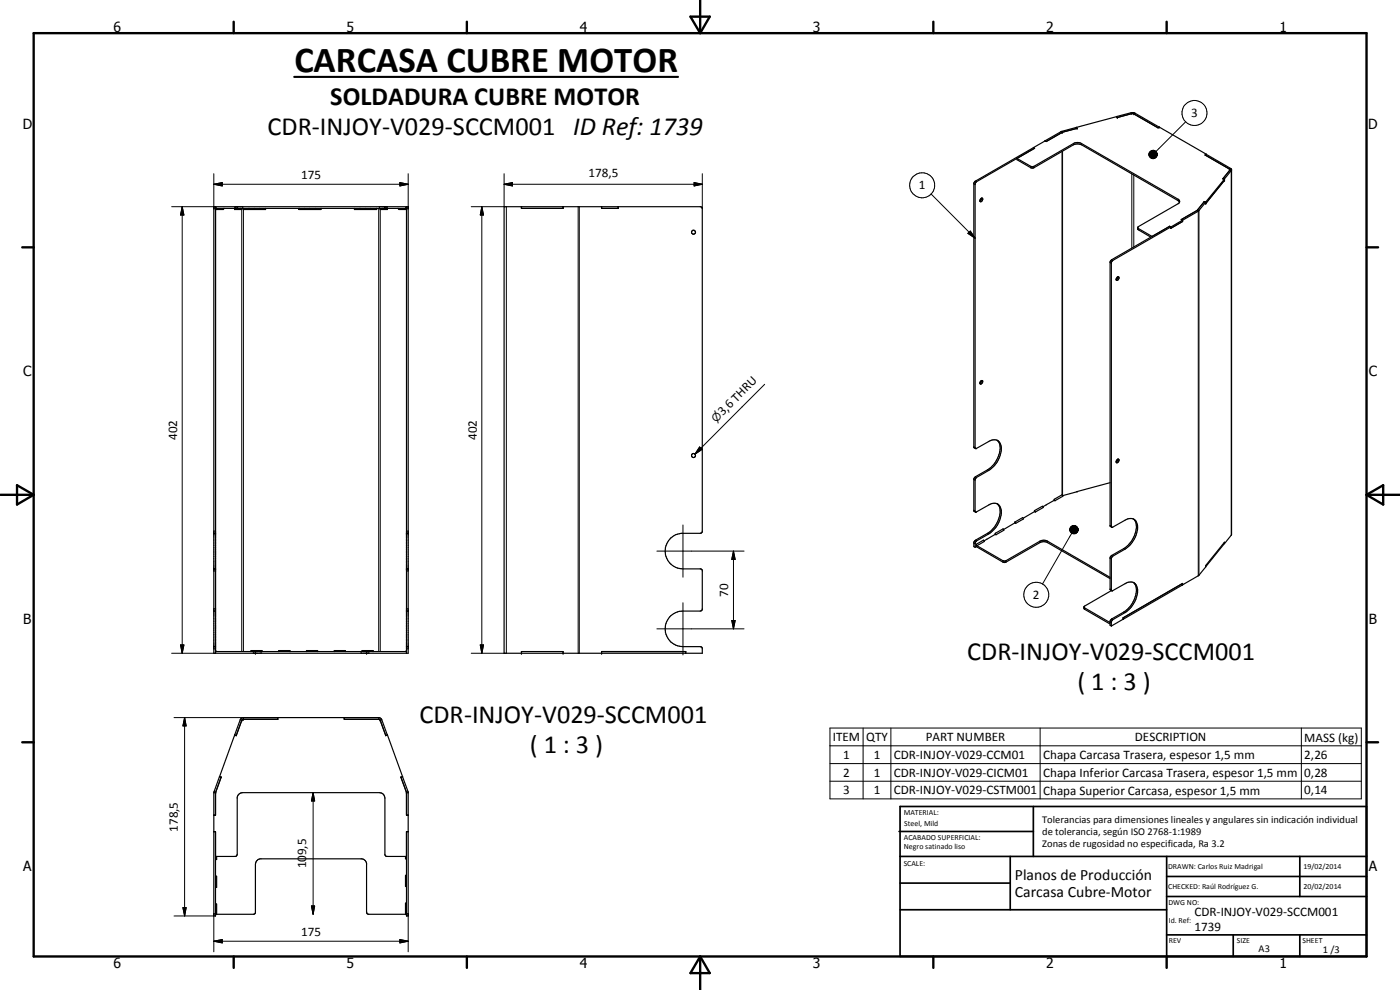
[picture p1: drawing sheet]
<svg xmlns="http://www.w3.org/2000/svg" width="420mm" height="297mm" viewBox="0 0 420 297" stroke-linecap="round" stroke-linejoin="round" font-family="sans-serif">
<g fill="none" stroke="#000" stroke-width=".35">
<path d="M323 38.2a21.4 21.4 0 0 0-9.4 4M323 38.2l.2 .3-4.3 1.2-4.9 2.8M323 38.2v.1M335.1 35l.2 .3M335.1 35l-12.1 3.2M335.1 35l4.4-1.2h.9l29.2 17v109.6l-2.1 2.7M335.1 35v.1M339.7 34.1l-4.4 1.2M339.7 34.1h.4M339.8 34l-.1 .1M340 34l.1 .1M340.1 34.1l7.4 4.3 .4-.3"/>
<path d="M294.2 59.7l.6-.2a.76 .76 0 0 1-.6 1l-.1-.1zM294.6 59.5l-.5 .8M305.2 47.5l4.2 2.4 .6 .1 12.2-6.9a2.49 2.49 0 0 1 2.4 0l29 16.7 .4 .4v.5l-.4-.5-29.5-16.9-.9-.1-1 .2-12.2 7-.6-.1-4.2-2.4zM310.1 44.3l.4 .2M310.2 44.3l.3 .2M310.5 44.5l-17.4 10-.5 .7 .1 79.3 .3 .1 3.7-2.1a2.25 2.25 0 0 1 2.5-.4 2.25 2.25 0 0 1 1.3 2.1 8 8 0 0 1-3.8 6.9l-3.6 2.2-.4 .5 .1 9.9M313.6 42.3l-21 12.1-.3 .6v79.2l.5 .4M313.6 42.2v.1M313.6 42.2l.4 .3M313.6 42.3l.4 .2M362 46.3l-.4 .2 7.5 4.3v.3l-2 2.5M362 46.3l-.3 .2"/>
<path d="M362 46.3h.1M367 53.6l.5 .1-5.6 6.9M367.1 53.6l.4 .1M367.5 53.7v.4l-5.6 7v-.5M369.6 51.1l-2.1 2.6M64.2 62h58.3v134h-58.3zM64.7 62v134M64.7 62.5h57.3M64.7 62.5v.4M65 62.5l-.3 .4M67.3 62.5l-.3 .4h-2.3M70.4 62.5v.4"/>
<path d="M70.7 62.5l-.3 .4M71.2 62v.5M72.8 62.5l-.3 .4h-2.1M73.1 62.5v.4h6.6v-.4M89.7 62.5v.4h6.6v-.4M106.4 62.5v.4h6.6v-.4M113.8 62.5l.3 .4h2.2M115.5 62v.5M116 62.5l.3 .4M116.3 62.5v.4M119.4 62.5l.3 .4h2.3l-.3-.4M122 62v134"/>
<path d="M151.3 62h59l.4 .4 .1 97.1-.7 .5h-5.7a5.3 5.3 0 0 0-4.8 5.6 5.3 5.3 0 0 0 5.4 5.1h5.3l.5 .5-.1 11.8-.6 .3h-5.1a5.3 5.3 0 0 0-5.4 5.4 5.3 5.3 0 0 0 5.4 5.3l5.5 .1 .3 .4v1.5h-59.5zM156.5 62v.5h12.5v-.5M180.5 62v.5h5v-.5M185.5 62v.5M341.4 68.4l4.4 2.6M351 67.9l.4 .2M351.1 67.9l-17.5 10-.4 .7v79.2l.5 .4M351.1 67.9l.3 .2M351.1 67.9h.1M351.4 68.1l-17.4 10-.5 .7 .2 79.4M351.4 68.1v.4M351.4 68.5h.1"/>
<path d="M354 60.7l-12.6 7.5 .1 .7 3.9 2.3M354.5 65.9l.4 .2M354.5 65.9h.1M354.9 66.1v.4M354.9 66.5h.1M354.9 66.1l-3.5 2M354.9 66.5l-3.5 2M359.2 63.2l-4.7 2.7M361.4 60.5l-2.1 2.7M361.4 60.5l.5 .2-2.2 2.6-4.8 2.8M361.4 60.5l-2.2 2.7M361.4 60.5l.5 .1"/>
<path d="M335.3 83.2l.3-.1a.66 .66 0 0 1 .1 .6 .66 .66 0 0 1-.6 .4l-.1-.4zM335.5 83.1l-.1 .5-.4 .3M294.2 114.4l.6-.2a.57 .57 0 0 1 0 .7 .57 .57 0 0 1-.7 .2zM294.6 114.2l-.1 .5-.4 .3M299.2 132.1a4.8 4.8 0 0 1 0 5.8 8.2 8.2 0 0 1-2.8 3.1l-3.7 2-.4 .6v9.7l.5 .4M335.1 138l.5-.2a.66 .66 0 0 1 .1 .7 .66 .66 0 0 1-.6 .3zM335.5 137.8l-.5 .8M292.8 153.7l3.9-2.2a2.25 2.25 0 0 1 2.5-.4 2.25 2.25 0 0 1 1.3 2.1 8 8 0 0 1-3.8 7l-3.6 2.1-.5 .7v1.2M299.2 151.1a4.5 4.5 0 0 1 .2 5.4 7.5 7.5 0 0 1-3 3.5l-3.9 2.3-.2 .5v1.2l.3 .2M304.6 156.9l-3.4 2M304.6 156.6l.2 .4M304.6 156.6v.3"/>
<path d="M304.6 156.9l.2 .1M304.6 156.6l2.3-1.3 .3 .4-2.4 1.3M310.5 153.5l-3.4 2M310.5 153.2l2.3-1.3 .3 .4-2.4 1.3M310.5 153.2l.2 .4M310.5 153.2v.3M310.5 153.5l.2 .1M316.4 150.1l-3.4 2M316.4 149.8l.2 .4M316.4 149.8v.3M316.4 150.1l.2 .1M316.4 149.8l2.3-1.3 .3 .4-2.4 1.3"/>
<path d="M323.2 147.5v.1M323.2 147.5l-4.3 1.2M333.2 144.8l-10 2.7M340.4 155.9a5.6 5.6 0 0 1-.6 6.1l-2.1 2.3-4.1 2.4-.4 .5v9.7l.5 .3M340.4 155.9a4 4 0 0 1 .5 4.8 8.3 8.3 0 0 1-3.3 4.1l-3.6 2.1-.4 .5 .1 9.8M340.4 155.9a2.68 2.68 0 0 0-2.8 .2l-3.9 2.1M64.2 170.7h.5M64.2 160h.5M122 170.7h.5M122 160h.5M293 164l-.4 .2M293 164l8.4 4.8 10.7-6a2.4 2.4 0 0 1 2.3 0l18.8 10.8"/>
<path d="M293 163.3v.7M293 163.3l.2 .4M293 163.3l2.2-1.2 .2 .4-2.2 1.2M293.2 163.7l-.2-.1 8.4 4.8 10.7-6a2.4 2.4 0 0 1 2.3 0l18.8 10.8M296.2 161.8l-.9 .5M298.7 160.3l-2.5 1.5M298.7 160l2.4-1.3 .2 .4-2.4 1.3M298.7 160l.2 .4M298.7 160v.3M298.7 160.3l.2 .1M333.5 177.2l-8.2 4.8 .2 .8 7.7 4.4M340.1 174.8a3.4 3.4 0 0 1 .8 3.8 8.3 8.3 0 0 1-3.6 5l-4 2.5-.1 1.5 .3 .2"/>
<path d="M340.1 174.8a2.9 2.9 0 0 1 1.2 3.4 8.6 8.6 0 0 1-3.7 5.6l-3.6 2.1-.5 .7v1.2M340.1 174.8h-1.7l-4.7 2.4M354.9 175.5l-21.4 12.3M354.9 175.1l-17.8 10.3-.1 .4v-.4l17.9-10.4v.5M354.9 175.5h.1M361.9 170.1l-2.2 2.6-4.8 2.8M367.4 163.1h.1M367.4 162.7v.4l-5.5 7M367.5 163.1v-.4l-5.6 7v.4M64.2 194h.5M64.2 183.3h.5M64.7 195.5h57.3"/>
<path d="M64.7 195.2l.3 .3M75.3 195.5v-.3h3.3v.3M76.7 195.5v.5M83.6 195.5v-.3h3.4v.3M92 195.5v-.3h3.3v.3M100.3 195.5v-.3h3.4v.3M108.7 195.5v-.3h3.3v.3M110 195.5v.5M122 194h.5M122 183.3h.5M122 195.2l-.3 .3M156.5 196v-.5h12.5v.5"/>
<path d="M180.5 196v-.5h25.3v.5M325.3 182.2l7.9 4.6M72.5 216.2l-1.6 4.4M72.5 216.2l-1.6 4.5M72.9 215.8l-.4 .4M72.9 215.8l-.3 .2M83.3 215.3l.1 .5h-10.5M103.3 215.3v.5h10.5l.3 .4M114.1 216.2l1.7 4.4M114.1 216.2l1.7 4.5M64.7 237.7v6.9h-.5M64.7 237.7v.2"/>
<path d="M65.9 233l-1.7 4.9v36.9h.5v-25.3h-.5M65.9 233l.5 .2M65.9 233h.1M66.4 233.2l-1.7 4.5M66.4 233.2h.1M70.9 220.6v.1M70.9 220.6l-.5-.1 .5 .2M115.8 220.6v.1M116.2 220.5l-1.7-4.7-.8-.5h-40.9l-.7 .7-6.2 17M116.2 220.5h.1M116.2 220.5l-.4 .1M116.3 220.5l4.5 12.5"/>
<path d="M116.3 220.5l-.5 .2M120.3 233.2l1.7 4.5M120.3 233.2h.1M120.8 233l1.7 4.7v37.1h-.5v-25.3h.5M120.8 233h.1M120.8 233l-.5 .2M120.8 233l-.5 .2 1.7 4.5M122 237.7v6.9h.5M64.7 257h6l.5-.5v-17.3a1.7 1.7 0 0 1 1.6-1.4h41.1a1.65 1.65 0 0 1 1.6 1.7v17l.5 .5h6M65 257v.9h-.3M121.7 257v.7h.3M64.7 274.3h11.5l.4-.3 .1-14.7a1.7 1.7 0 0 1 1.4-1.6h30.5l.6 .2 .4 .3 .4 .8v14.6l.2 .6 .3 .1h11.5"/>
<path d="M64.7 271.2h.3v3.1M64.7 262.9h.3v3.3h-.3M122 262.6h-.3v3.4h.3M122 271h-.3v3.3"/>
<circle cx="208.1" cy="69.7" r=".59"/>
<circle cx="208.1" cy="136.7" r=".6"/>
</g>
<g fill="none" stroke="#000" stroke-width=".3">
<path d="M318.4 39.5l.3 .3M318.7 39.4l.2 .3M318.7 39.8h.1M318.9 39.7h.1M339.5 33.8l.2 .3M339.7 34.1h.1M340.3 34.2h.1M340.6 34l-.3 .2M355.8 36.5l-8.9 9M64.2 55.3l2.5-.5v1zM64.2 52.1v10.6h.5M64.2 55.3h58.3"/>
<path d="M120 54.8l2.5 .5-2.5 .5zM122.5 52.1v10.6h-.5M151.3 55.3l2.5-.5v1zM151.3 55.3h59.5M151.3 52.1v9.9h-9.9M208.3 54.8l2.5 .5-2.5 .5zM210.8 52.1v10.6M279.4 58.2l13.2 13.3M292.3 55.2l.3 .2M292.7 54.4l.4 .1M309.4 49.9v.4M310.3 49.9v.4"/>
<path d="M318.7 45.5v103M318.9 45.4v103.3M322.2 43.1v.3M324.6 43.1v.3M339.7 52.2v22.3M340.3 52.5v21.6M344.8 46.2l2.4 .2-2.4 .1zM344.8 46.5l2.4-.1-2.4 .3zM344.8 46.4h2.4M344.8 46l2.4 .4-2.4-.2zM344.8 46.7l2.4-.3-2.2 .6zM345 45.7l2.2 .7-2.4-.4z"/>
<path d="M345 47l2.2-.6-2.1 .8zM345.1 45.5l.2-.2 1.9 1.1zM345.1 45.5l2.1 .9-2.2-.7zM345.1 47.2l2.1-.8-1.9 1zM345.3 45.3l.3-.1 1.6 1.2zM345.3 47.4l1.9-1-1.6 1.1zM345.6 45.2l.2-.1 1.4 1.3zM345.6 47.5l1.6-1.1-1.4 1.2zM345.8 45.1h.3l1.1 1.3zM345.8 47.6l1.4-1.2-1.1 1.2zM346.1 45.1h.3l.8 1.3zM346.4 45.1l.8 1.3z"/>
<path d="M346.6 45.3l.6 1.1zM346.8 45.4l.4 1zM347 45.6l.2 .8zM347.2 45.8v.6zM347.2 46.4l-1.1 1.2zM347.2 46.4l-.6 1.1h-.2zM347.2 46.4l-.6 1.1zM347.2 46.4l-.4 .9zM347.2 46.4l-.2 .7zM347.2 46.4v.5zM347.2 46.4v.2zM353.6 59.8v.4"/>
<path d="M369 50.7h.1M369.1 51.1h.1M369.1 51.1l.4 .1v109.4M369.3 50.5l-.3 .2M51.5 62h13.2M54.7 62l.5 2.5h-1zM54.7 62v134M64.7 62.5h.3l-.3 .4zM64.7 62.9l.3-.4h-.3v132.7M70.4 62.5h.3l-.3 .4zM70.5 62v.5M72.5 62.9v132.6"/>
<path d="M72.8 62v.5M73.1 62.9v132.6M74.7 62.5v.4M76.4 62.5v.4M78 62.5v.4M89.8 62.5v.4M91.4 62.5v.4M93 62.5v.4M94.6 62.5v.4M108.1 62.5v.4M109.7 62.5v.4M111.3 62.5v.4"/>
<path d="M113 62.5v.4M113.7 62.5v133M113.9 62v.5M114.1 62.9v132.6M116 62.5h.3v.4zM116.2 62v.5M121.7 62.5h.3v.4zM122 62.9l-.3-.4h.3v132.7M144.6 62l.5 2.5h-1zM144.6 62v134M152 62v134M173.5 62v134"/>
<path d="M173.9 62v134M290.5 70l.7-.7 1.4 2.2zM333.2 78.8l.3 .2M333.6 77.9l.4 .2M341.7 68.6v.4M359.3 63.2l.3 .2v109.4M359.4 63.1h.1M359.4 63l.4 .2v109.4M229.5 115.3l-20.9 21M210 134.1l.7 .7-2.1 1.5zM292.3 134.1l.3 .2M64.2 159.3h.5"/>
<path d="M122 159.3h.5M205 157.5v15.7M292.3 153.1l.3 .2M292.3 143.9l.3 .2M292.7 143l.4 .3M296.4 141l.3 .1M321 158.8l2.5 .1-2.5 .1zM321 159l2.5-.1-2.4 .4zM321 158.9h2.5M321.1 158.5l2.4 .4-2.5-.1zM321.1 159.3l2.4-.4-2.3 .7zM321.2 158.3l2.3 .6-2.4-.4z"/>
<path d="M321.2 159.6l2.3-.7-2.1 .9zM321.4 158l.2-.1 1.9 1zM321.4 158l2.1 .9-2.3-.6zM321.4 159.8l2.1-.9-1.9 1zM321.6 157.9l.2-.1 1.7 1.1zM321.6 159.9l1.9-1-1.7 1.2zM321.8 157.8l.3-.1 1.4 1.2zM322.1 157.7l.3-.1 1.1 1.3zM322.4 157.6l1.1 1.3zM322.6 157.7l.9 1.2zM322.9 157.8l.6 1.1zM323.1 158l.4 .9z"/>
<path d="M323.3 158.2l.2 .7zM323.4 158.4l.1 .5zM323.5 158.9l-.9 1.2h-.2zM323.5 158.9l-.9 1.2zM323.5 158.9l-.6 1.1zM323.5 158.9l-.4 1zM323.5 158.9l-.2 .8zM323.5 158.9l-.1 .5zM323.5 158.9v.3zM333.2 157.7l.3 .2M64.2 171.3h.5M122 171.3h.5"/>
<path d="M197.1 165.4h26.2M220.1 165.4l.5 2.5h-1zM220.1 165.4v23.3M292.3 162.9l.3 .2M292.7 162.1l.4 .2M296.4 160l.3 .2M301 168.2v.5M301.9 168.2v.5M312.1 162.4v.4M314.4 162.4v.4M321.6 160l-8.7 15.2M321.8 160.1l1.7-1.2-1.4 1.2z"/>
<path d="M322.1 160.1l1.4-1.2-1.1 1.2zM333.2 176.7l.3 .3M333.2 167.5l.3 .2M333.6 166.7l.4 .2M337.3 164.6l.3 .2M51.5 196h13.2M54.2 193.5h1l-.5 2.5zM64.2 194.7h.5M64.2 182.7h.5M76 195.5v.5M78.3 195.5v.5M108.4 195.5v.5"/>
<path d="M110.7 195.5v.5M122 194.7h.5M122 182.7h.5M141.4 196h9.9M144.1 193.5h1l-.5 2.5zM197.1 188.7h26.2M205 180.8v15.7M219.6 186.2h1l-.5 2.5zM325.5 182.4v.4M333.2 186.6l.3 .1M333.6 185.7l.4 .2M337.3 183.6l.3 .2"/>
<path d="M52.2 215.3h31.2M55.4 215.3l.5 2.5h-1zM55.4 215.3v59.5M72.1 216l.4 .2M73.1 215.3v.5M113.7 215.3v.5M114.6 216l-.5 .2M249.1 218.4h159.4v21.3h-159.4zM259 218.4v21.3M267.4 218.4v21.3M312.2 218.4v21.3M390.6 218.4v21.3"/>
<path d="M64.2 237.9h.5M64.3 237.5l.4 .2M94 237.8l.4 2.5h-.9zM94 237.8v36.5M122 237.9h.5M122.5 237.5l-.5 .2M249.1 223.8h159.4M249.1 229.1h159.4M249.1 234.4h159.4M52.2 274.8h12M54.9 272.3h1l-.5 2.5zM64.7 274.2h-.5v11.4"/>
<path d="M93.5 271.8h.9l-.4 2.5zM122 274.2h.5v11.4M64.2 282.4l2.5-.5v1zM64.2 282.4h58.3M120 281.9l2.5 .5-2.5 .5z"/>
<circle cx="358.5" cy="33.9" r="3.7"/>
<circle cx="276.8" cy="55.6" r="3.8"/>
<circle cx="311" cy="178.5" r="3.8"/>
</g>
<g fill="#000">
<circle cx="323.2" cy="38.5" r=".18"/>
<circle cx="335.3" cy="35.3" r=".18"/>
<circle cx="347.9" cy="38.1" r=".18"/>
<circle cx="367.1" cy="53.6" r=".18"/>
<circle cx="367.5" cy="54.1" r=".18"/>
<circle cx="64.2" cy="62" r=".18"/>
<circle cx="64.7" cy="62" r=".18"/>
<circle cx="71.2" cy="62" r=".18"/>
<circle cx="71.2" cy="62.5" r=".18"/>
<circle cx="115.5" cy="62" r=".18"/>
<circle cx="115.5" cy="62.5" r=".18"/>
<circle cx="122" cy="62" r=".18"/>
<circle cx="122.5" cy="62" r=".18"/>
<circle cx="156.5" cy="62" r=".18"/>
<circle cx="169" cy="62" r=".18"/>
<circle cx="180.5" cy="62" r=".18"/>
<circle cx="361.4" cy="60.5" r=".18"/>
<circle cx="361.9" cy="61" r=".18"/>
<circle cx="64.2" cy="160" r=".18"/>
<circle cx="64.2" cy="170.7" r=".18"/>
<circle cx="64.7" cy="170.7" r=".18"/>
<circle cx="64.7" cy="160" r=".18"/>
<circle cx="122" cy="170.7" r=".18"/>
<circle cx="122" cy="160" r=".18"/>
<circle cx="122.5" cy="170.7" r=".18"/>
<circle cx="122.5" cy="160" r=".18"/>
<circle cx="76.7" cy="196" r=".18"/>
<circle cx="76.7" cy="195.5" r=".18"/>
<circle cx="110" cy="196" r=".18"/>
<circle cx="110" cy="195.5" r=".18"/>
<circle cx="156.5" cy="196" r=".18"/>
<circle cx="169" cy="196" r=".18"/>
<circle cx="180.5" cy="196" r=".18"/>
<circle cx="72.5" cy="216.2" r=".18"/>
<circle cx="73.1" cy="215.8" r=".18"/>
<circle cx="103.3" cy="215.3" r=".18"/>
<circle cx="114.1" cy="216.2" r=".18"/>
<circle cx="64.7" cy="237.9" r=".18"/>
<circle cx="64.7" cy="237.7" r=".18"/>
<circle cx="70.4" cy="220.5" r=".18"/>
<circle cx="122" cy="237.7" r=".18"/>
<circle cx="122" cy="237.9" r=".18"/>
</g>
<g fill="#000">
<path d="M64.2 55.3l2.5-.5v1zM120 54.8l2.5 .5-2.5 .5zM151.3 55.3l2.5-.5v1zM208.3 54.8l2.5 .5-2.5 .5zM347.2 45.8v.6zM347 45.6l.2 .8zM346.8 45.4l.4 1zM346.6 45.3l.6 1.1zM346.4 45.1l.8 1.3zM346.1 45.1h.3l.8 1.3zM345.8 45.1h.3l1.1 1.3zM345.6 45.2l.2-.1 1.4 1.3z"/>
<path d="M345.3 45.3l.3-.1 1.6 1.2zM345.1 45.5l.2-.2 1.9 1.1zM345.1 45.5l2.1 .9-2.2-.7zM345 45.7l2.2 .7-2.4-.4zM344.8 46.7l2.4-.3-2.2 .6zM345 47l2.2-.6-2.1 .8zM345.1 47.2l2.1-.8-1.9 1zM345.3 47.4l1.9-1-1.6 1.1zM345.6 47.5l1.6-1.1-1.4 1.2zM345.8 47.6l1.4-1.2-1.1 1.2zM347.2 46.4l-1.1 1.2zM347.2 46.4l-.6 1.1h-.2z"/>
<path d="M347.2 46.4l-.6 1.1zM347.2 46.4l-.4 .9zM347.2 46.4l-.2 .7zM347.2 46.4v.5zM347.2 46.4v.2zM54.7 62l.5 2.5h-1zM64.7 62.5h.3l-.3 .4zM70.4 62.5h.3l-.3 .4zM116 62.5h.3v.4zM121.7 62.5h.3v.4zM144.6 62l.5 2.5h-1zM290.5 70l.7-.7 1.4 2.2z"/>
<path d="M210 134.1l.7 .7-2.1 1.5zM323.4 158.4l.1 .5zM323.3 158.2l.2 .7zM323.1 158l.4 .9zM322.9 157.8l.6 1.1zM322.6 157.7l.9 1.2zM322.4 157.6l1.1 1.3zM322.1 157.7l.3-.1 1.1 1.3zM321.8 157.8l.3-.1 1.4 1.2zM321.6 157.9l.2-.1 1.7 1.1zM321.4 158l.2-.1 1.9 1zM321.4 158l2.1 .9-2.3-.6z"/>
<path d="M321.2 158.3l2.3 .6-2.4-.4zM321.1 159.3l2.4-.4-2.3 .7zM321.2 159.6l2.3-.7-2.1 .9zM321.4 159.8l2.1-.9-1.9 1zM321.6 159.9l1.9-1-1.7 1.2zM321.8 160.1l1.7-1.2-1.4 1.2zM322.1 160.1l1.4-1.2-1.1 1.2zM323.5 158.9l-.9 1.2h-.2zM323.5 158.9l-.9 1.2zM323.5 158.9l-.6 1.1zM323.5 158.9l-.4 1zM323.5 158.9l-.2 .8z"/>
<path d="M323.5 158.9l-.1 .5zM323.5 158.9v.3zM220.1 165.4l.5 2.5h-1zM54.2 193.5h1l-.5 2.5zM144.1 193.5h1l-.5 2.5zM219.6 186.2h1l-.5 2.5zM55.4 215.3l.5 2.5h-1zM94 237.8l.4 2.5h-.9zM54.9 272.3h1l-.5 2.5zM93.5 271.8h.9l-.4 2.5zM64.2 282.4l2.5-.5v1zM120 281.9l2.5 .5-2.5 .5z"/>
</g>
<g fill="none" stroke="#000" stroke-width=".71">
<path d="M10.1 9.9h400v277.1h-400zM70.1 6.5v3.4M140.1 6.5v3.4M207.2 5h5.8l-2.9 4.9zM210.1 0v9.9M280.1 6.5v3.4M350.1 6.5v3.4M6.7 74.2h3.4M410.1 74.2h3.5M.1 148.5h10M5.1 145.6l5 2.9-5 2.9zM410.1 148.5h10"/>
<path d="M410.1 148.5l5-2.9v5.8zM6.7 222.7h3.4M410.1 222.7h3.5M70.1 287v3.4M140.1 287v3.4M210.1 287v10M210.1 287l2.9 5h-5.8zM280.1 287v3.4M350.1 287v3.4"/>
</g>
<g fill="none" stroke="#000" stroke-width=".51">
<path d="M269.8 249.5h40.3M270.1 242h140v45h-140zM270.1 257h140M303.2 257v16M310.1 242v15M350.1 257v30M390.1 257v12M270.1 265h33.1M270.1 273h80M350.1 269h60M350.1 263h60M350.1 280.5h60"/>
<path d="M370.1 280.5v6.5M390.1 280.5v6.5"/>
</g>
<path d="M88.3 23.1h115.2" fill="none" stroke="#000" stroke-width=".63"/>
<path d="M344.8 46.2h2.4M344.8 46.5h2.4M321 158.7h2.5M321 159.1h2.5" fill="none" stroke="#000" stroke-width=".38"/>
<text font-size="11" x="88.3" y="21.5">CARCASA CUBRE MOTOR</text>
<g font-size="7.9">
<text x="99.1" y="31.5">SOLDADURA CUBRE MOTOR</text>
<text x="80.3" y="40.5">CDR-INJOY-V029-SCCM001 ID Ref: 1739</text>
<text x="290.3" y="198">CDR-INJOY-V029-SCCM001</text>
<text x="323.3" y="207">( 1 : 3 )</text>
<text x="125.9" y="216.8">CDR-INJOY-V029-SCCM001</text>
<text x="159" y="225.8">( 1 : 3 )</text>
</g>
<g font-size="4.7">
<text x="304.6" y="263.9">Planos de Producción</text>
<text x="304.6" y="269.3">Carcasa Cubre-Motor</text>
</g>
<g font-size="4.2">
<text x="34" y="9.6">6</text>
<text x="104" y="9.6">5</text>
<text x="174" y="9.6">4</text>
<text x="244" y="9.6">3</text>
<text x="314" y="9.6">2</text>
<text x="384" y="9.6">1</text>
<text x="6.8" y="38.7">D</text>
<text x="410.6" y="38.7">D</text>
<text x="7" y="112.9">C</text>
<text x="410.8" y="112.9">C</text>
<text x="7" y="187.1">B</text>
<text x="410.8" y="187.1">B</text>
<text x="7" y="261.4">A</text>
<text x="410.8" y="261.4">A</text>
<text x="34" y="290.4">6</text>
<text x="104" y="290.4">5</text>
<text x="174" y="290.4">4</text>
<text x="244" y="290.4">3</text>
<text x="314" y="290.4">2</text>
<text x="384" y="290.4">1</text>
</g>
<g font-size="3.9">
<text x="357.5" y="35.2">3</text>
<text x="90.4" y="53.8">175</text>
<text x="176.6" y="53.3">178,5</text>
<text x="275.8" y="56.9">1</text>
<text x="216.9" y="124.9" transform="rotate(-45 216.9 124.9)">3,6 THRU</text>
<text x="53.2" y="132" transform="rotate(-90 53.2 132)">402</text>
<text x="143.1" y="132" transform="rotate(-90 143.1 132)">402</text>
<text x="218.6" y="179" transform="rotate(-90 218.6 179)">70</text>
<text x="310" y="179.7">2</text>
<text x="249.9" y="222.4">ITEM</text>
<text x="253.1" y="227.7">1</text>
<text x="260" y="222.4">QTY</text>
<text x="262.2" y="227.7">1</text>
<text x="268.3" y="227.7">CDR-INJOY-V029-CCM01</text>
<text x="277.8" y="222.4">PART NUMBER</text>
<text x="313" y="227.8">Chapa Carcasa Trasera, espesor 1,5 mm</text>
<text x="340.6" y="222.4">DESCRIPTION</text>
<text x="391.4" y="222.5">MASS (kg)</text>
<text x="391.4" y="227.7">2,26</text>
<text x="253.1" y="233">2</text>
<text x="262.2" y="233">1</text>
<text x="268.3" y="233">CDR-INJOY-V029-CICM01</text>
<text x="313" y="233.1">Chapa Inferior Carcasa Trasera, espesor 1,5 mm</text>
<text x="391.4" y="233">0,28</text>
<text x="253.1" y="238.3">3</text>
<text x="262.2" y="238.3">1</text>
<text x="268.3" y="238.3">CDR-INJOY-V029-CSTM001</text>
<text x="313" y="238.4">Chapa Superior Carcasa, espesor 1,5 mm</text>
<text x="391.4" y="238.3">0,14</text>
<text x="53.3" y="249.6" transform="rotate(-90 53.3 249.6)">178,5</text>
<text x="91.9" y="256.6" transform="rotate(-90 91.9 256.6)">9,5</text>
<text x="91.9" y="260.6" transform="rotate(-90 91.9 260.6)">10</text>
<text x="358.5" y="275">CDR-INJOY-V029-SCCM001</text>
<text x="90.4" y="280.8">175</text>
<text x="358.5" y="279.4">1739</text>
</g>
<text font-size="3.3" x="214.9" y="126.9" transform="rotate(-45 214.9 126.9)">n</text>
<g font-size="3.1">
<text x="312.7" y="246.8">Tolerancias para dimensiones lineales y angulares sin indicación individual</text>
<text x="312.7" y="250.4">de tolerancia, según ISO 2768-1:1989</text>
<text x="312.7" y="254">Zonas de rugosidad no especificada, Ra 3.2</text>
<text x="377.7" y="285.6">A3</text>
<text x="397" y="285.9">1 /3</text>
</g>
<g font-size="2.4">
<text x="271.2" y="244.4">MATERIAL:</text>
<text x="271.3" y="252">ACABADO SUPERFICIAL:</text>
<text x="271.4" y="247.9">Steel, Mild</text>
<text x="271.3" y="254.6">Negro satinado liso</text>
<text x="271.2" y="259.7">SCALE:</text>
<text x="350.6" y="260.8">DRAWN: Carlos Ruiz Madrigal</text>
<text x="391.2" y="260.6">19/02/2014</text>
<text x="350.6" y="266.9">CHECKED: Raúl Rodríguez G.</text>
<text x="391.2" y="266.7">20/02/2014</text>
<text x="350.6" y="271.4">DWG NO:</text>
<text x="350.8" y="276.9">Id. Ref:</text>
<text x="350.8" y="282.8">REV</text>
<text x="371.2" y="282.9">SIZE</text>
<text x="390.9" y="282.9">SHEET</text>
</g>
</svg>
